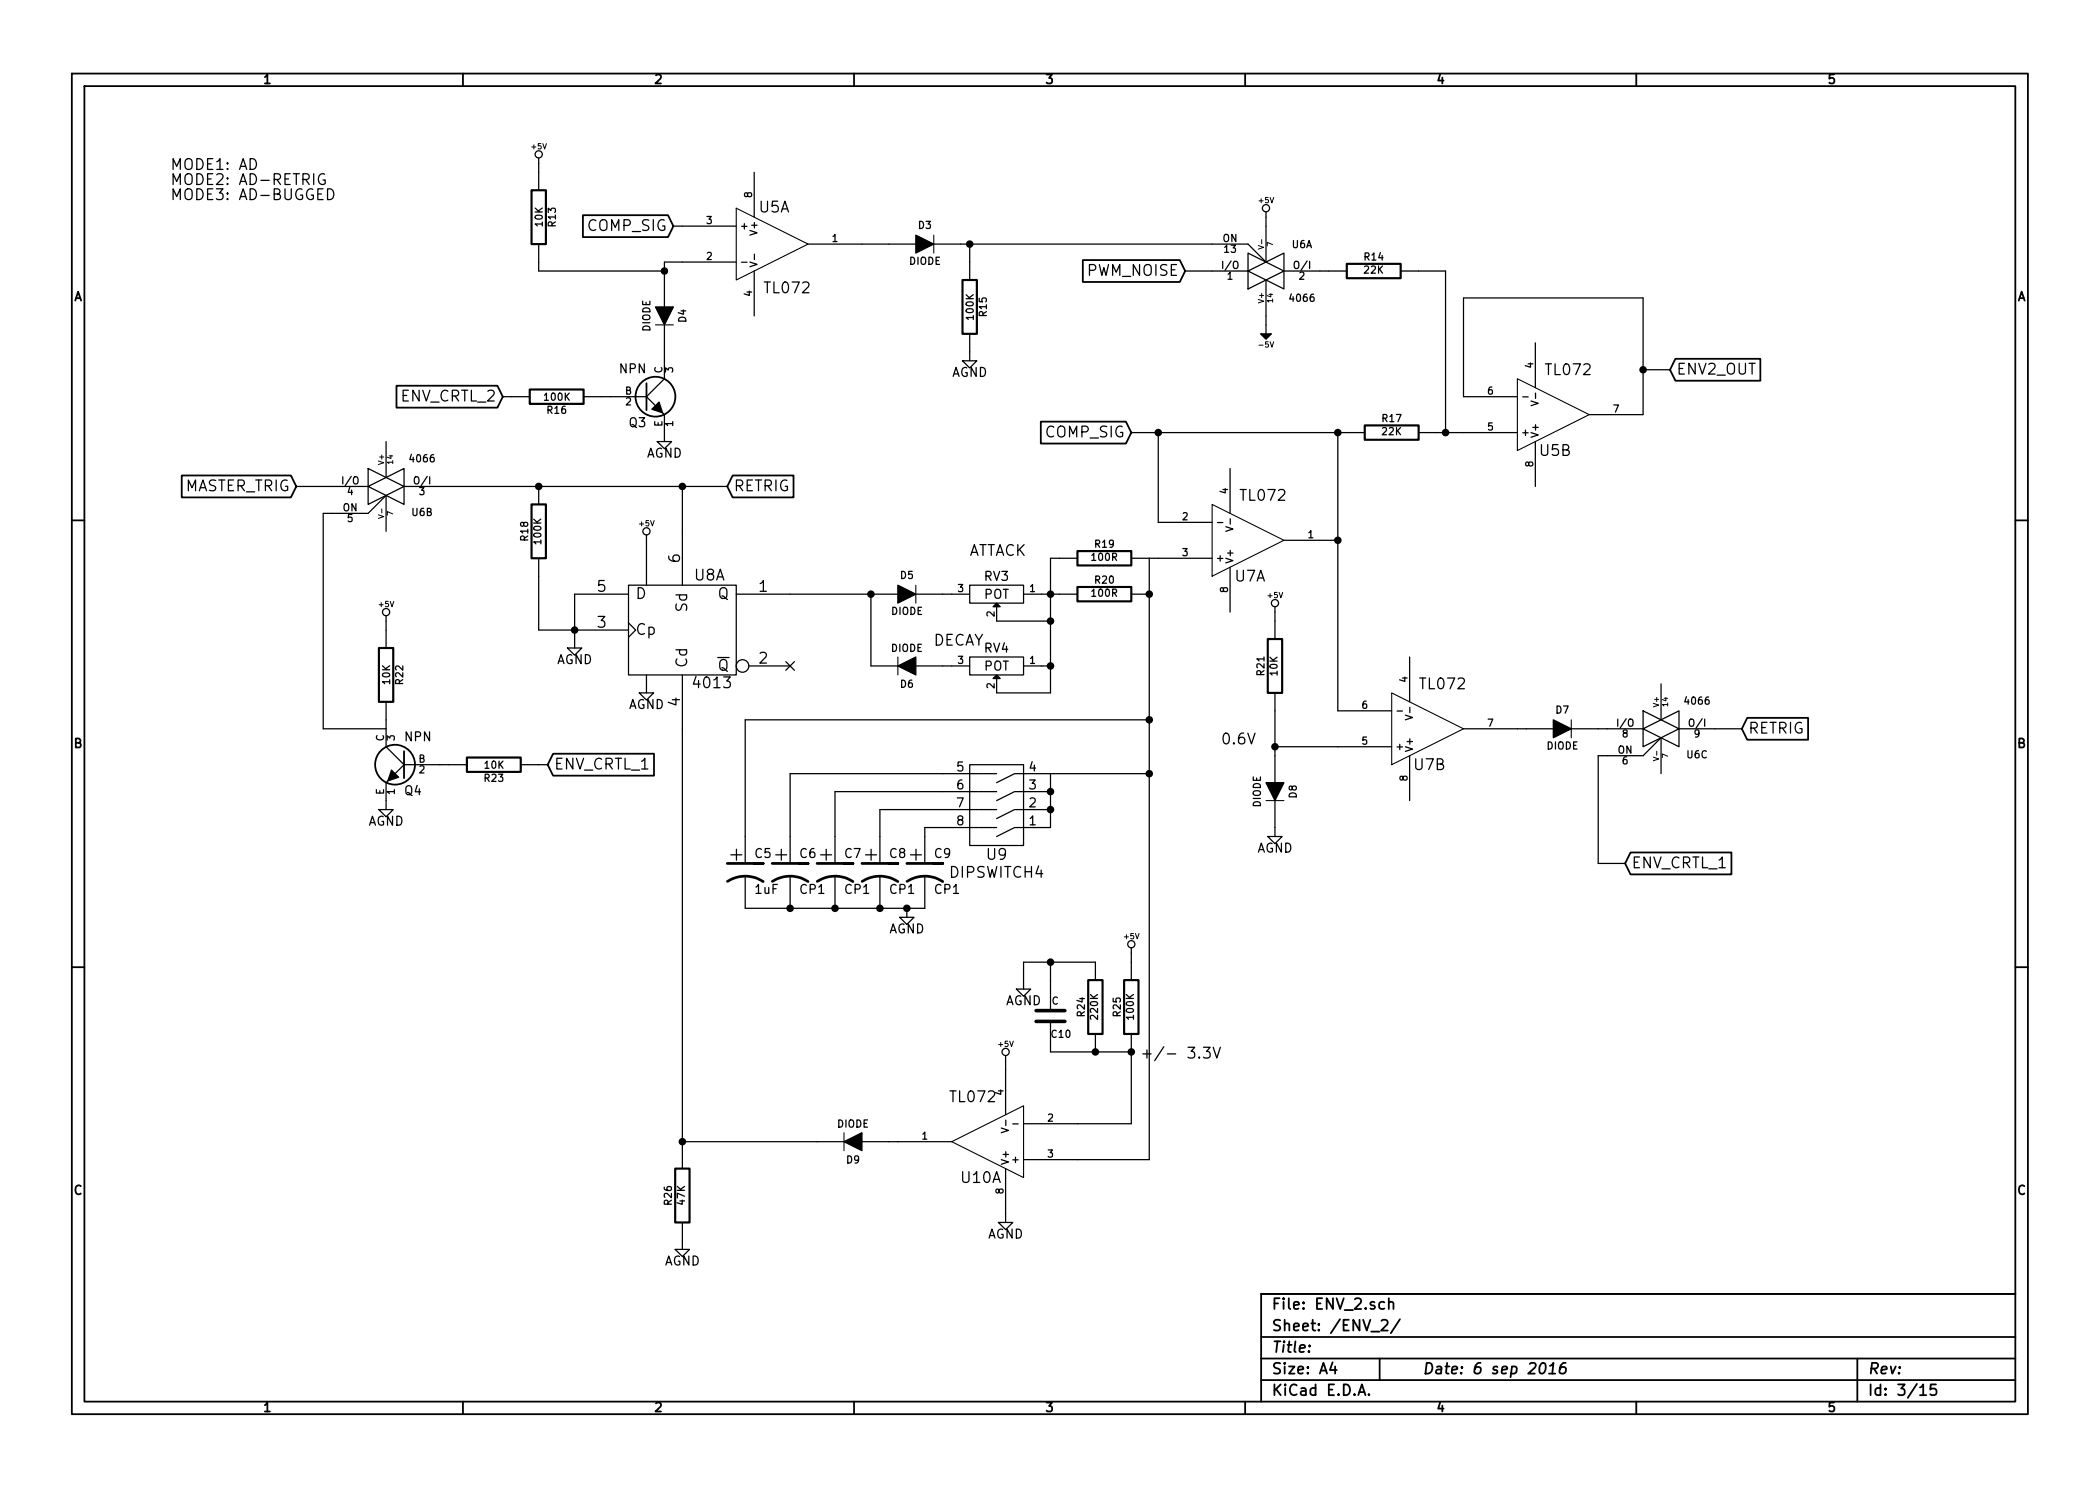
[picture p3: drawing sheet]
<svg xmlns="http://www.w3.org/2000/svg" width="297mm" height="210mm" viewBox="0 0 297 210" stroke-linecap="round" stroke-linejoin="round" font-family="sans-serif">
<g fill="none" stroke="#000" stroke-width=".25">
<path d="M10.2 10.4h276.6v189.7h-276.6zM11.9 12.2h273.2v186.1h-273.2zM65.5 10.4v1.8M120.8 10.4v1.8M176.1 10.4v1.8M231.4 10.4v1.8M82.4 30.4h12.1l.7 1.6-.7 1.5h-12.1zM153.2 36.8h13.7l.7 1.5-.7 1.6h-13.7zM56.1 54.6h14.3l.7 1.5-.7 1.6h-14.3zM91.4 54.2v3.8M147.2 59.7h12.1l.7 1.5-.7 1.6h-12.1zM237 50.8h12v3.1h-12l-.8-1.6z"/>
<path d="M10.2 73.6h1.7M25.7 67.3h15.4l.8 1.5-.8 1.6h-15.4zM103.6 67.3h8.6v3.1h-8.6l-.7-1.6zM285.1 73.6h1.7M57.1 106.3v3.8M78.2 106.6h14.3v3.1h-14.3l-.7-1.5zM247.1 101.6h8.7v3.1h-8.7l-.7-1.6zM10.2 136.8h1.7M230.6 120.6h14.3v3.1h-14.3l-.7-1.5zM285.1 136.8h1.7M65.5 198.3v1.8M120.8 198.3v1.8"/>
<path d="M176.1 198.3v1.8M178.4 189.2h106.7M178.4 195.3h106.7M178.4 192.2h106.7M185.2 190.4h.1l-.1 .1v-.1v.1M188.5 192.8l-.4 1h1M188.8 193.3v1.1M192.1 197.4l.5-1.5 .5 1.5M192.3 197h.7M193.6 197.3h.1l-.1 .1-.1-.1h.1v.1M195.1 192.2v3.1M195.4 186.9l.2-.2h.4l.2 .2 .1 .3-.1 .2-.8 .9h.9"/>
<path d="M195.8 184.3a.48 .48 0 0 0-.7 0v.6a.48 .48 0 0 0 .7 .2M196.4 184.3a.38 .38 0 0 1 .7 .1v.8M196.4 183.7v1.5M198 186.7l-1.3 1.9M218 193a.35 .35 0 0 1 .4-.2 .35 .35 0 0 1 .2 .3 .87 .87 0 0 1-.6 1.3l-.1-.1a1.14 1.14 0 0 1 .1-1.3zM219.1 194.4h.9M219.2 193.3l.5-.5-.1 1.6M221.5 192.8a.72 .72 0 0 0-.9 .7v.7a.52 .52 0 0 0 .9-.1v-.5a.49 .49 0 0 0-.9 .1M231.4 198.3v1.8M262.7 192.2v6.1M271.6 196.3l.4-.4v1.5M271.6 197.4h.9"/>
<path d="M273.8 195.9h-.7l-.1 .7 .3-.1h.5l.1 .3-.1 .5a.62 .62 0 0 1-.8 0M285.1 183.1h-106.7v15.2"/>
<circle cx="92.7" cy="56.1" r="2.82"/>
<circle cx="55.9" cy="108.2" r="2.82"/>
</g>
<path d="M102.9 122.2h5h-1.2M102.9 124.7a4.6 4.6 0 0 1 5 0M109.2 122.2h5.1h-1.3M109.2 124.7a4.6 4.6 0 0 1 5.1 0M115.6 122.2h5h-1.2M115.6 124.7a4.6 4.6 0 0 1 5 0M121.9 122.2h5.1h-1.3M121.9 124.7a4.6 4.6 0 0 1 5.1 0M128.3 122.2h5h-1.2M128.3 124.7a4.6 4.6 0 0 1 5 0" fill="none" stroke="#000" stroke-width=".38"/>
<g fill="none" stroke="#000" stroke-width=".18">
<path d="M45.9 24.7a.71 .71 0 0 0-.8 .2 .71 .71 0 0 0 0 .8 .56 .56 0 0 0 .9 .3v-.5h-.3M46.3 26.7a.77 .77 0 0 1 .9 .8 .77 .77 0 0 1-.9 .7zM76.2 22.3v4.6M76.2 34.5v3.8h17.8M95.2 32h8.9M104.1 37.1h-10.1v6.3M104.9 37.1h.8M106.1 37.1l1 .3-1 .3M106.7 24.4v6.3M106.7 38.3v6.4M106.7 36v.7M114.3 34.5h15.2"/>
<path d="M137.2 34.5v5.1M167.6 38.3h8.9M176.5 38.3l5.1-2.5v5.1zM176.5 35.8l5.1 2.5-5.1 2.6zM179.1 30v7.1l-2.6-2.6h-44.4M179.1 39.6v7.6M181.6 38.3h8.9M198.1 38.3h6.4v22.9M71.1 56.1h3.8M82.5 56.1h8.9M91.4 56.1l1.3 1.3M93.7 58.4l.3 .3v3.8"/>
<path d="M94 46v7.6l-2.6 2.5M136.1 51h2.1l-1 1.1zM137.2 47.2v3.8M214.6 56.1h-7.6v-13.9h25.4v16.5h-7.6M215.4 56.2h.8M216.6 56.7l1 .4-1 .3M217.2 48.5v6.4M217.2 55.6v.8M232.4 52.3h3.8M41.9 68.8h10.2M52.1 68.8l5-2.5v5.1zM52.1 66.3l5 2.5-5 2.6z"/>
<path d="M54.6 75.2v-5.1l-2.5 2.5h-6.4v30.5h8.9M54.6 62.5v5.1M57.1 68.8h45.8M76.2 79v10.1h12.7M76.2 68.8v2.6M91.4 75.7v7.1M93 62.5h2l-1 1zM96.5 68.8v14M152.4 79h-3.8v19h-7.6v-2M160 79h11.4M160 61.2h33M162.6 79v85.1h-17.8"/>
<path d="M163.8 61.2v12.7h7.6M172.2 73.9h.8M173.4 74.5l1 .3-1 .4M174 66.3v6.3M174 73.4v.8M181.6 76.4h7.6M189.2 61.2v39.4h7.6M200.7 61.2h13.9M217.2 62.5v6.3M54.6 87.1v4.6M54.6 99.3v6.4l2.5 2.5M80.3 91.7h2l-1 1z"/>
<path d="M88.9 82.8h15.2v12.7h-15.2zM88.9 88.1l1 1-1 1.1M88.9 84.1h-7.6v7.6M90.4 98h2.1l-1.1 1.1zM91.4 95.5v2.5M96.5 95.5v69.8M104.1 84.1h22.9M105.9 94.2h5.9M111.2 93.6l1.2 1.2M112.4 93.6l-1.2 1.2M123.2 84.1v10.1h3.8M129.5 84.1h7.7"/>
<path d="M129.5 94.2h7.7M137.2 82.8h7.6v2.5h-7.6zM137.2 93h7.6v2.5h-7.6zM141 85.8v2.1h7.6M144.8 84.1h7.6M144.8 94.2h3.8M160 84.1h2.6M174 80.3v6.3M180.3 85.8v4.6M180.3 98v12.7M199.4 93v6.3M234.9 96.8v5"/>
<path d="M53.6 114.5h2l-1 1.1zM54.9 110.5l-.3 .2v3.8M57.1 108.2l-1.2 1.3M57.1 108.2h8.9M73.7 108.2h3.8M137.2 108.2h7.6v11.4h-7.6zM138.4 117.1h-7.6v5.1M138.4 109.5h-26.6v12.7M138.4 112h-20.3v10.2M138.4 114.5h-13.9v7.7M138.4 109.5h2.6M138.4 112h2.6"/>
<path d="M138.4 114.5h2.6M138.4 117.1h2.6M143.5 109.5l-2.5 1.2M143.5 112l-2.5 1.3M143.5 114.5l-2.5 1.3M143.5 117.1l-2.5 1.3M143.6 109.5h19M143.6 112h5M143.6 114.5h5M148.6 109.5v7.6h-5M162.6 101.8h-57.2v20.4M179.3 118.4h2.1l-1.1 1z"/>
<path d="M180.3 105.7h16.5M180.3 113.3v5.1M197.6 100.6h.8M198.8 101.2l1 .3-1 .3M199.4 106.9v6.4M199.4 100.1v.7M207 103.1h12.7M222.2 103.1h10.2M232.4 103.1l5.1-2.5v5.1zM232.4 100.6l5.1 2.5-5.1 2.6zM234.9 109.5v-5.1l-2.5 2.5h-6.3v15.3h3.8M237.5 103.1h8.9"/>
<path d="M105.4 123.9v4.6h25.4v-4.6M111.8 123.9v4.6M118.1 123.9v4.6M124.5 123.9v4.6M127.3 129.8h2l-1 1zM128.3 128.5v1.3M143.8 139.9h2l-1 1.1zM148.6 136.1v6.9M154.9 138.7v-2.6h-10.1v3.8M160 134.1v4.6M141.6 159.6l1 .3-1 .4M142.2 149.3v8.4"/>
<path d="M142.3 158.5v.8M143.3 159h.7M148.6 144.5v4.3h11.4M154.9 146.3v2.5M160 146.3v12.7h-15.2M169.6 149.6h.1l-.1 .1-.1-.1h.1v.1M170.2 148.2h1l-.5 .6a.42 .42 0 0 1 .5 .3v.3l-.2 .2-.6 .1-.2-.1M171.6 148.2l.5 1.5 .5-1.5M95.5 176.8h2l-1 1zM96.5 161.5h22.9M96.5 173v3.8M121.9 161.5h12.7"/>
<path d="M141.2 173h2.1l-1.1 1zM142.2 165.3v7.7"/>
<circle cx="76.2" cy="21.8" r=".51"/>
<circle cx="179.1" cy="29.5" r=".51"/>
<circle cx="91.4" cy="75.2" r=".51"/>
<circle cx="54.6" cy="86.6" r=".51"/>
<circle cx="105" cy="94.2" r=".89"/>
<circle cx="180.3" cy="85.3" r=".51"/>
<circle cx="160" cy="133.6" r=".51"/>
<circle cx="142.2" cy="148.8" r=".51"/>
</g>
<path d="M104.1 29.5l10.2 5-10.2 5.1zM132.1 33.3v2.5M92.7 46h2.5M214.6 53.6l10.2 5.1-10.2 5zM171.4 71.4l10.2 5-10.2 5.1zM127 93v2.5M129.5 82.8v2.5M196.8 98l10.2 5.1-10.2 5.1zM179.1 113.3h2.5M222.2 101.8v2.6M119.4 160.3v2.5M134.6 161.5l10.2-5v10.1z" fill="none" stroke="#000" stroke-width=".15"/>
<g fill="none" stroke="#000" stroke-width=".3">
<path d="M75.2 26.9h2v7.6h-2zM136.1 39.6h2.1v7.6h-2.1zM190.5 37.3h7.6v2.1h-7.6zM74.9 55.1h7.6v2h-7.6zM75.2 71.4h2v7.6h-2zM152.4 78h7.6v2h-7.6zM193 60.2h7.7v2h-7.7zM53.6 91.7h2v7.6h-2zM152.4 83.1h7.6v2h-7.6zM179.3 90.4h2.1v7.6h-2.1zM66 107.2h7.7v2h-7.7zM153.9 138.7h2.1v7.6h-2.1z"/>
<path d="M159 138.7h2v7.6h-2zM95.5 165.3h2v7.7h-2z"/>
</g>
<path d="M146.6 143h4M146.6 144.5h4" fill="none" stroke="#000" stroke-width=".51"/>
<g fill="#000" stroke="#000" stroke-width=".25">
<circle cx="94" cy="38.3" r=".41"/>
<circle cx="137.2" cy="34.5" r=".41"/>
<circle cx="232.4" cy="52.3" r=".41"/>
<circle cx="76.2" cy="68.8" r=".41"/>
<circle cx="96.5" cy="68.8" r=".41"/>
<circle cx="163.8" cy="61.2" r=".41"/>
<circle cx="189.2" cy="76.4" r=".41"/>
<circle cx="189.2" cy="61.2" r=".41"/>
<circle cx="204.5" cy="61.2" r=".41"/>
<circle cx="81.3" cy="89.1" r=".41"/>
<circle cx="123.2" cy="84.1" r=".41"/>
<circle cx="148.6" cy="94.2" r=".41"/>
<circle cx="148.6" cy="84.1" r=".41"/>
<circle cx="148.6" cy="87.9" r=".41"/>
<circle cx="162.6" cy="84.1" r=".41"/>
<circle cx="148.6" cy="114.5" r=".41"/>
<circle cx="148.6" cy="112" r=".41"/>
<circle cx="162.6" cy="109.5" r=".41"/>
<circle cx="162.6" cy="101.8" r=".41"/>
<circle cx="180.3" cy="105.7" r=".41"/>
<circle cx="111.8" cy="128.5" r=".41"/>
<circle cx="118.1" cy="128.5" r=".41"/>
<circle cx="124.5" cy="128.5" r=".41"/>
<circle cx="128.3" cy="128.5" r=".41"/>
<circle cx="148.6" cy="136.1" r=".41"/>
<circle cx="154.9" cy="148.8" r=".41"/>
<circle cx="160" cy="148.8" r=".41"/>
<circle cx="96.5" cy="161.5" r=".41"/>
</g>
<path d="M129.5 33.3l2.6 1.2-2.6 1.3zM92.2 57.9l1-1 .5 1.5zM92.7 43.4h2.5l-1.2 2.6zM178.3 47.2h1.5l-.7 .8zM127 82.8l2.5 1.3-2.5 1.2zM127 94.2l2.5-1.2v2.5zM141 85.3l.5 .5h-1zM141 95.5l.5 .5h-1zM55.4 109l1 1-1.5 .5zM179.1 110.7h2.5l-1.3 2.6zM219.7 101.8l2.5 1.3-2.5 1.3zM119.4 161.5l2.5-1.2v2.5z" fill="#000" stroke="#000" stroke-width=".18"/>
<g font-size="2.8">
<text x="103.3" y="121.9">+</text>
<text x="109.7" y="121.9">+</text>
<text x="116" y="121.9">+</text>
<text x="122.4" y="121.9">+</text>
<text x="128.7" y="121.9">+</text>
</g>
<g font-size="2.1">
<text x="24.1" y="24.1">MODE1: AD</text>
<text x="24.1" y="26.3">MODE2: AD-RETRIG</text>
<text x="24.1" y="28.4">MODE3: AD-BUGGED</text>
<text x="83.1" y="32.8">COMP_SIG</text>
<text x="107.4" y="30.1">U5A</text>
<text x="108.3" y="41.6">TL072</text>
<text x="153.7" y="39.1">PWM_NOISE</text>
<text x="218.7" y="53.2">TL072</text>
<text x="237.2" y="53.1">ENV2_OUT</text>
<text x="56.6" y="56.9">ENV_CRTL_2</text>
<text x="147.9" y="62">COMP_SIG</text>
<text x="217.9" y="64.6">U5B</text>
<text x="25.8" y="69.6">MASTER_TRIG</text>
<text x="103.8" y="69.6">RETRIG</text>
<text x="175.6" y="70.9">TL072</text>
<text x="84.5" y="83.8">5</text>
<text x="96.3" y="79.6" transform="rotate(-90 96.3 79.6)">6</text>
<text x="98.2" y="82.2">U8A</text>
<text x="107.4" y="83.8">1</text>
<text x="137.2" y="78.7">ATTACK</text>
<text x="174.7" y="82.4">U7A</text>
<text x="84.5" y="88.9">3</text>
<text x="89.9" y="89.9">Cp</text>
<text x="89.9" y="84.8">D</text>
<text x="97.3" y="86.5" transform="rotate(-90 97.3 86.5)">Sd</text>
<text x="101.5" y="84.8">Q</text>
<text x="97.3" y="94.5" transform="rotate(-90 97.3 94.5)">Cd</text>
<text x="101.5" y="95">Q</text>
<text x="107.4" y="94">2</text>
<text x="132.1" y="91.4">DECAY</text>
<text x="96.3" y="99.9" transform="rotate(-90 96.3 99.9)">4</text>
<text x="98.3" y="97.5">4013</text>
<text x="201" y="97.6">TL072</text>
<text x="172.7" y="105.4">0.6V</text>
<text x="247.3" y="103.9">RETRIG</text>
<text x="78.4" y="109">ENV_CRTL_1</text>
<text x="200.1" y="109">U7B</text>
<text x="134.4" y="124.3">DIPSWITCH4</text>
<text x="139.6" y="121.7">U9</text>
<text x="230.8" y="122.9">ENV_CRTL_1</text>
<text x="161.3" y="149.9">+/- 3.3V</text>
<text x="134.5" y="156">TL072</text>
<text x="136" y="167.5">U10A</text>
<text x="179.9" y="185.4">File: ENV_2.sch</text>
<text x="179.9" y="191.5">Title:</text>
<text x="179.9" y="188.4">Sheet: /ENV_2/</text>
<text x="179.9" y="197.6">KiCad E.D.A.</text>
<text x="179.9" y="194.5">Size: A4</text>
<text x="201.2" y="194.5">Date: 6 sep 2016</text>
<text x="264.2" y="194.5">Rev:</text>
<text x="264.2" y="197.6">Id: 3/15</text>
</g>
<g font-size="1.8">
<text x="37.3" y="11.9">1</text>
<text x="92.7" y="11.9">2</text>
<text x="148" y="11.9">3</text>
<text x="203.3" y="11.9">4</text>
<text x="258.6" y="11.9">5</text>
<text x="10.4" y="42.7">A</text>
<text x="285.3" y="42.7">A</text>
<text x="87.6" y="52.9">NPN</text>
<text x="134.6" y="53.4">AGND</text>
<text x="89" y="60.5">Q3</text>
<text x="91.4" y="64.8">AGND</text>
<text x="139.2" y="82.2">RV3</text>
<text x="139.2" y="84.8">POT</text>
<text x="78.7" y="94">AGND</text>
<text x="139.2" y="94.9">POT</text>
<text x="139.2" y="92.4">RV4</text>
<text x="88.8" y="100.4">AGND</text>
<text x="10.4" y="105.9">B</text>
<text x="57.3" y="104.9">NPN</text>
<text x="285.3" y="105.9">B</text>
<text x="57.3" y="112.6">Q4</text>
<text x="135.4" y="109.2">5</text>
<text x="135.4" y="111.8">6</text>
<text x="145.6" y="111.8">3</text>
<text x="145.6" y="109.2">4</text>
<text x="52" y="116.9">AGND</text>
<text x="135.4" y="114.3">7</text>
<text x="135.4" y="116.8">8</text>
<text x="145.6" y="116.8">1</text>
<text x="145.6" y="114.3">2</text>
<text x="106.8" y="121.5">C5</text>
<text x="113.2" y="121.5">C6</text>
<text x="119.5" y="121.5">C7</text>
<text x="125.9" y="121.5">C8</text>
<text x="132.2" y="121.5">C9</text>
<text x="177.7" y="120.7">AGND</text>
<text x="106.8" y="126.5">1uF</text>
<text x="113.2" y="126.5">CP1</text>
<text x="119.6" y="126.5">CP1</text>
<text x="125.9" y="126.5">CP1</text>
<text x="132.3" y="126.5">CP1</text>
<text x="125.7" y="132.1">AGND</text>
<text x="142.2" y="142.3">AGND</text>
<text x="10.4" y="169.1">C</text>
<text x="285.3" y="169.1">C</text>
<text x="93.9" y="179.1">AGND</text>
<text x="139.6" y="175.3">AGND</text>
<text x="37.3" y="199.8">1</text>
<text x="92.7" y="199.8">2</text>
<text x="148" y="199.8">3</text>
<text x="203.3" y="199.8">4</text>
<text x="258.6" y="199.8">5</text>
</g>
<g font-size="1.4">
<text x="106.4" y="27.9" transform="rotate(-90 106.4 27.9)">8</text>
<text x="76.8" y="32" transform="rotate(-90 76.8 32)">10K</text>
<text x="78.7" y="32" transform="rotate(-90 78.7 32)">R13</text>
<text x="99.9" y="31.7">3</text>
<text x="104.6" y="32.5">+</text>
<text x="107.2" y="33" transform="rotate(-90 107.2 33)">V+</text>
<text x="117.7" y="34.3">1</text>
<text x="129.9" y="32.4">D3</text>
<text x="172.9" y="34.3">ON</text>
<text x="173.2" y="35.8">13</text>
<text x="182.8" y="35.1">U6A</text>
<text x="99.9" y="36.8">2</text>
<text x="106.4" y="41.9" transform="rotate(-90 106.4 41.9)">4</text>
<text x="128.6" y="37.5">DIODE</text>
<text x="173.1" y="38.1">I/O</text>
<text x="173.6" y="39.6">1</text>
<text x="183.2" y="38.1">O/I</text>
<text x="183.8" y="39.6">2</text>
<text x="193" y="38.8">22K</text>
<text x="193" y="36.9">R14</text>
<text x="92" y="46.9" transform="rotate(-90 92 46.9)">DIODE</text>
<text x="97.1" y="45.6" transform="rotate(-90 97.1 45.6)">D4</text>
<text x="137.8" y="45.1" transform="rotate(-90 137.8 45.1)">100K</text>
<text x="139.6" y="44.7" transform="rotate(-90 139.6 44.7)">R15</text>
<text x="182.6" y="42.7">4066</text>
<text x="93.7" y="52.8" transform="rotate(-90 93.7 52.8)">C</text>
<text x="95.2" y="52.7" transform="rotate(-90 95.2 52.7)">3</text>
<text x="216.9" y="52.1" transform="rotate(-90 216.9 52.1)">4</text>
<text x="77.1" y="56.7">100K</text>
<text x="77.4" y="58.6">R16</text>
<text x="88.4" y="55.9">B</text>
<text x="88.5" y="57.4">2</text>
<text x="195.6" y="59.8">R17</text>
<text x="210.4" y="55.9">6</text>
<text x="228.2" y="58.4">7</text>
<text x="58.1" y="65.5">4066</text>
<text x="93.7" y="60.4" transform="rotate(-90 93.7 60.4)">E</text>
<text x="95.2" y="60.3" transform="rotate(-90 95.2 60.3)">1</text>
<text x="195.5" y="61.6">22K</text>
<text x="210.4" y="61">5</text>
<text x="215.1" y="61.7">+</text>
<text x="217.7" y="62" transform="rotate(-90 217.7 62)">V+</text>
<text x="48.6" y="68.6">I/O</text>
<text x="49.1" y="70.1">4</text>
<text x="58.8" y="68.6">O/I</text>
<text x="59.3" y="70.1">3</text>
<text x="173.7" y="69.8" transform="rotate(-90 173.7 69.8)">4</text>
<text x="216.9" y="66" transform="rotate(-90 216.9 66)">8</text>
<text x="48.5" y="72.4">ON</text>
<text x="49.1" y="73.9">5</text>
<text x="58.3" y="73">U6B</text>
<text x="74.8" y="76.5" transform="rotate(-90 74.8 76.5)">R18</text>
<text x="76.6" y="76.9" transform="rotate(-90 76.6 76.9)">100K</text>
<text x="154.9" y="77.5">R19</text>
<text x="167.3" y="73.7">2</text>
<text x="185" y="76.2">1</text>
<text x="127.4" y="82">D5</text>
<text x="135.5" y="83.8">3</text>
<text x="145.7" y="83.8">1</text>
<text x="154.5" y="79.4">100R</text>
<text x="154.9" y="82.6">R20</text>
<text x="167.3" y="78.7">3</text>
<text x="172" y="79.5">+</text>
<text x="173.7" y="83.8" transform="rotate(-90 173.7 83.8)">8</text>
<text x="174.5" y="79.8" transform="rotate(-90 174.5 79.8)">V+</text>
<text x="126" y="87">DIODE</text>
<text x="140.7" y="87.2" transform="rotate(-90 140.7 87.2)">2</text>
<text x="154.5" y="84.5">100R</text>
<text x="126" y="92.3">DIODE</text>
<text x="135.5" y="94">3</text>
<text x="145.7" y="94">1</text>
<text x="178.9" y="95.5" transform="rotate(-90 178.9 95.5)">R21</text>
<text x="180.7" y="95.5" transform="rotate(-90 180.7 95.5)">10K</text>
<text x="55.2" y="96.8" transform="rotate(-90 55.2 96.8)">10K</text>
<text x="57.1" y="96.8" transform="rotate(-90 57.1 96.8)">R22</text>
<text x="127.4" y="97.4">D6</text>
<text x="140.7" y="97.4" transform="rotate(-90 140.7 97.4)">2</text>
<text x="192.7" y="100.3">6</text>
<text x="199.1" y="96.5" transform="rotate(-90 199.1 96.5)">4</text>
<text x="220.1" y="101">D7</text>
<text x="238.5" y="99.7">4066</text>
<text x="54.4" y="104.9" transform="rotate(-90 54.4 104.9)">C</text>
<text x="55.9" y="104.8" transform="rotate(-90 55.9 104.8)">3</text>
<text x="59.2" y="107.9">B</text>
<text x="192.7" y="105.4">5</text>
<text x="197.4" y="106.2">+</text>
<text x="199.9" y="106.4" transform="rotate(-90 199.9 106.4)">V+</text>
<text x="210.4" y="102.9">7</text>
<text x="218.7" y="106.1">DIODE</text>
<text x="228.8" y="106.7">ON</text>
<text x="228.9" y="102.9">I/O</text>
<text x="229.5" y="104.4">8</text>
<text x="238.6" y="107.3">U6C</text>
<text x="239.1" y="102.9">O/I</text>
<text x="239.6" y="104.4">9</text>
<text x="54.4" y="112.5" transform="rotate(-90 54.4 112.5)">E</text>
<text x="55.9" y="112.4" transform="rotate(-90 55.9 112.4)">1</text>
<text x="59.3" y="109.5">2</text>
<text x="68.6" y="110.7">R23</text>
<text x="68.6" y="108.8">10K</text>
<text x="183.5" y="112.9" transform="rotate(-90 183.5 112.9)">D8</text>
<text x="199.1" y="110.5" transform="rotate(-90 199.1 110.5)">8</text>
<text x="229.5" y="108.2">6</text>
<text x="178.4" y="114.2" transform="rotate(-90 178.4 114.2)">DIODE</text>
<text x="148.7" y="142.2">C</text>
<text x="153.5" y="143.8" transform="rotate(-90 153.5 143.8)">R24</text>
<text x="158.6" y="143.8" transform="rotate(-90 158.6 143.8)">R25</text>
<text x="148.8" y="146.9">C10</text>
<text x="155.3" y="144.1" transform="rotate(-90 155.3 144.1)">220K</text>
<text x="160.4" y="144.1" transform="rotate(-90 160.4 144.1)">100K</text>
<text x="142" y="154.9" transform="rotate(-90 142 154.9)">4</text>
<text x="118.4" y="159.6">DIODE</text>
<text x="130.4" y="161.3">1</text>
<text x="148.2" y="158.7">2</text>
<text x="119.8" y="164.7">D9</text>
<text x="142.7" y="164.8" transform="rotate(-90 142.7 164.8)">V+</text>
<text x="143.4" y="164.6">+</text>
<text x="148.2" y="163.8">3</text>
<text x="95.1" y="170.5" transform="rotate(-90 95.1 170.5)">R26</text>
<text x="96.9" y="170.4" transform="rotate(-90 96.9 170.4)">47K</text>
<text x="142" y="168.9" transform="rotate(-90 142 168.9)">8</text>
</g>
<g font-size="1.1">
<text x="75.2" y="21.2">+5V</text>
<text x="178.1" y="28.8">+5V</text>
<text x="178.8" y="35.1" transform="rotate(-90 178.8 35.1)">V-</text>
<text x="180.1" y="34.8" transform="rotate(-90 180.1 34.8)">7</text>
<text x="178.8" y="42.8" transform="rotate(-90 178.8 42.8)">V+</text>
<text x="180.1" y="42.7" transform="rotate(-90 180.1 42.7)">14</text>
<text x="178.3" y="49.2">-5V</text>
<text x="54.4" y="65.7" transform="rotate(-90 54.4 65.7)">V+</text>
<text x="55.6" y="65.6" transform="rotate(-90 55.6 65.6)">14</text>
<text x="54.4" y="73.2" transform="rotate(-90 54.4 73.2)">V-</text>
<text x="55.6" y="72.9" transform="rotate(-90 55.6 72.9)">7</text>
<text x="90.5" y="74.5">+5V</text>
<text x="53.6" y="85.9">+5V</text>
<text x="179.4" y="84.7">+5V</text>
<text x="234.7" y="100" transform="rotate(-90 234.7 100)">V+</text>
<text x="236" y="99.9" transform="rotate(-90 236 99.9)">14</text>
<text x="234.7" y="107.5" transform="rotate(-90 234.7 107.5)">V-</text>
<text x="236" y="107.2" transform="rotate(-90 236 107.2)">7</text>
<text x="159.1" y="132.9">+5V</text>
<text x="141.3" y="148.2">+5V</text>
</g>
</svg>
